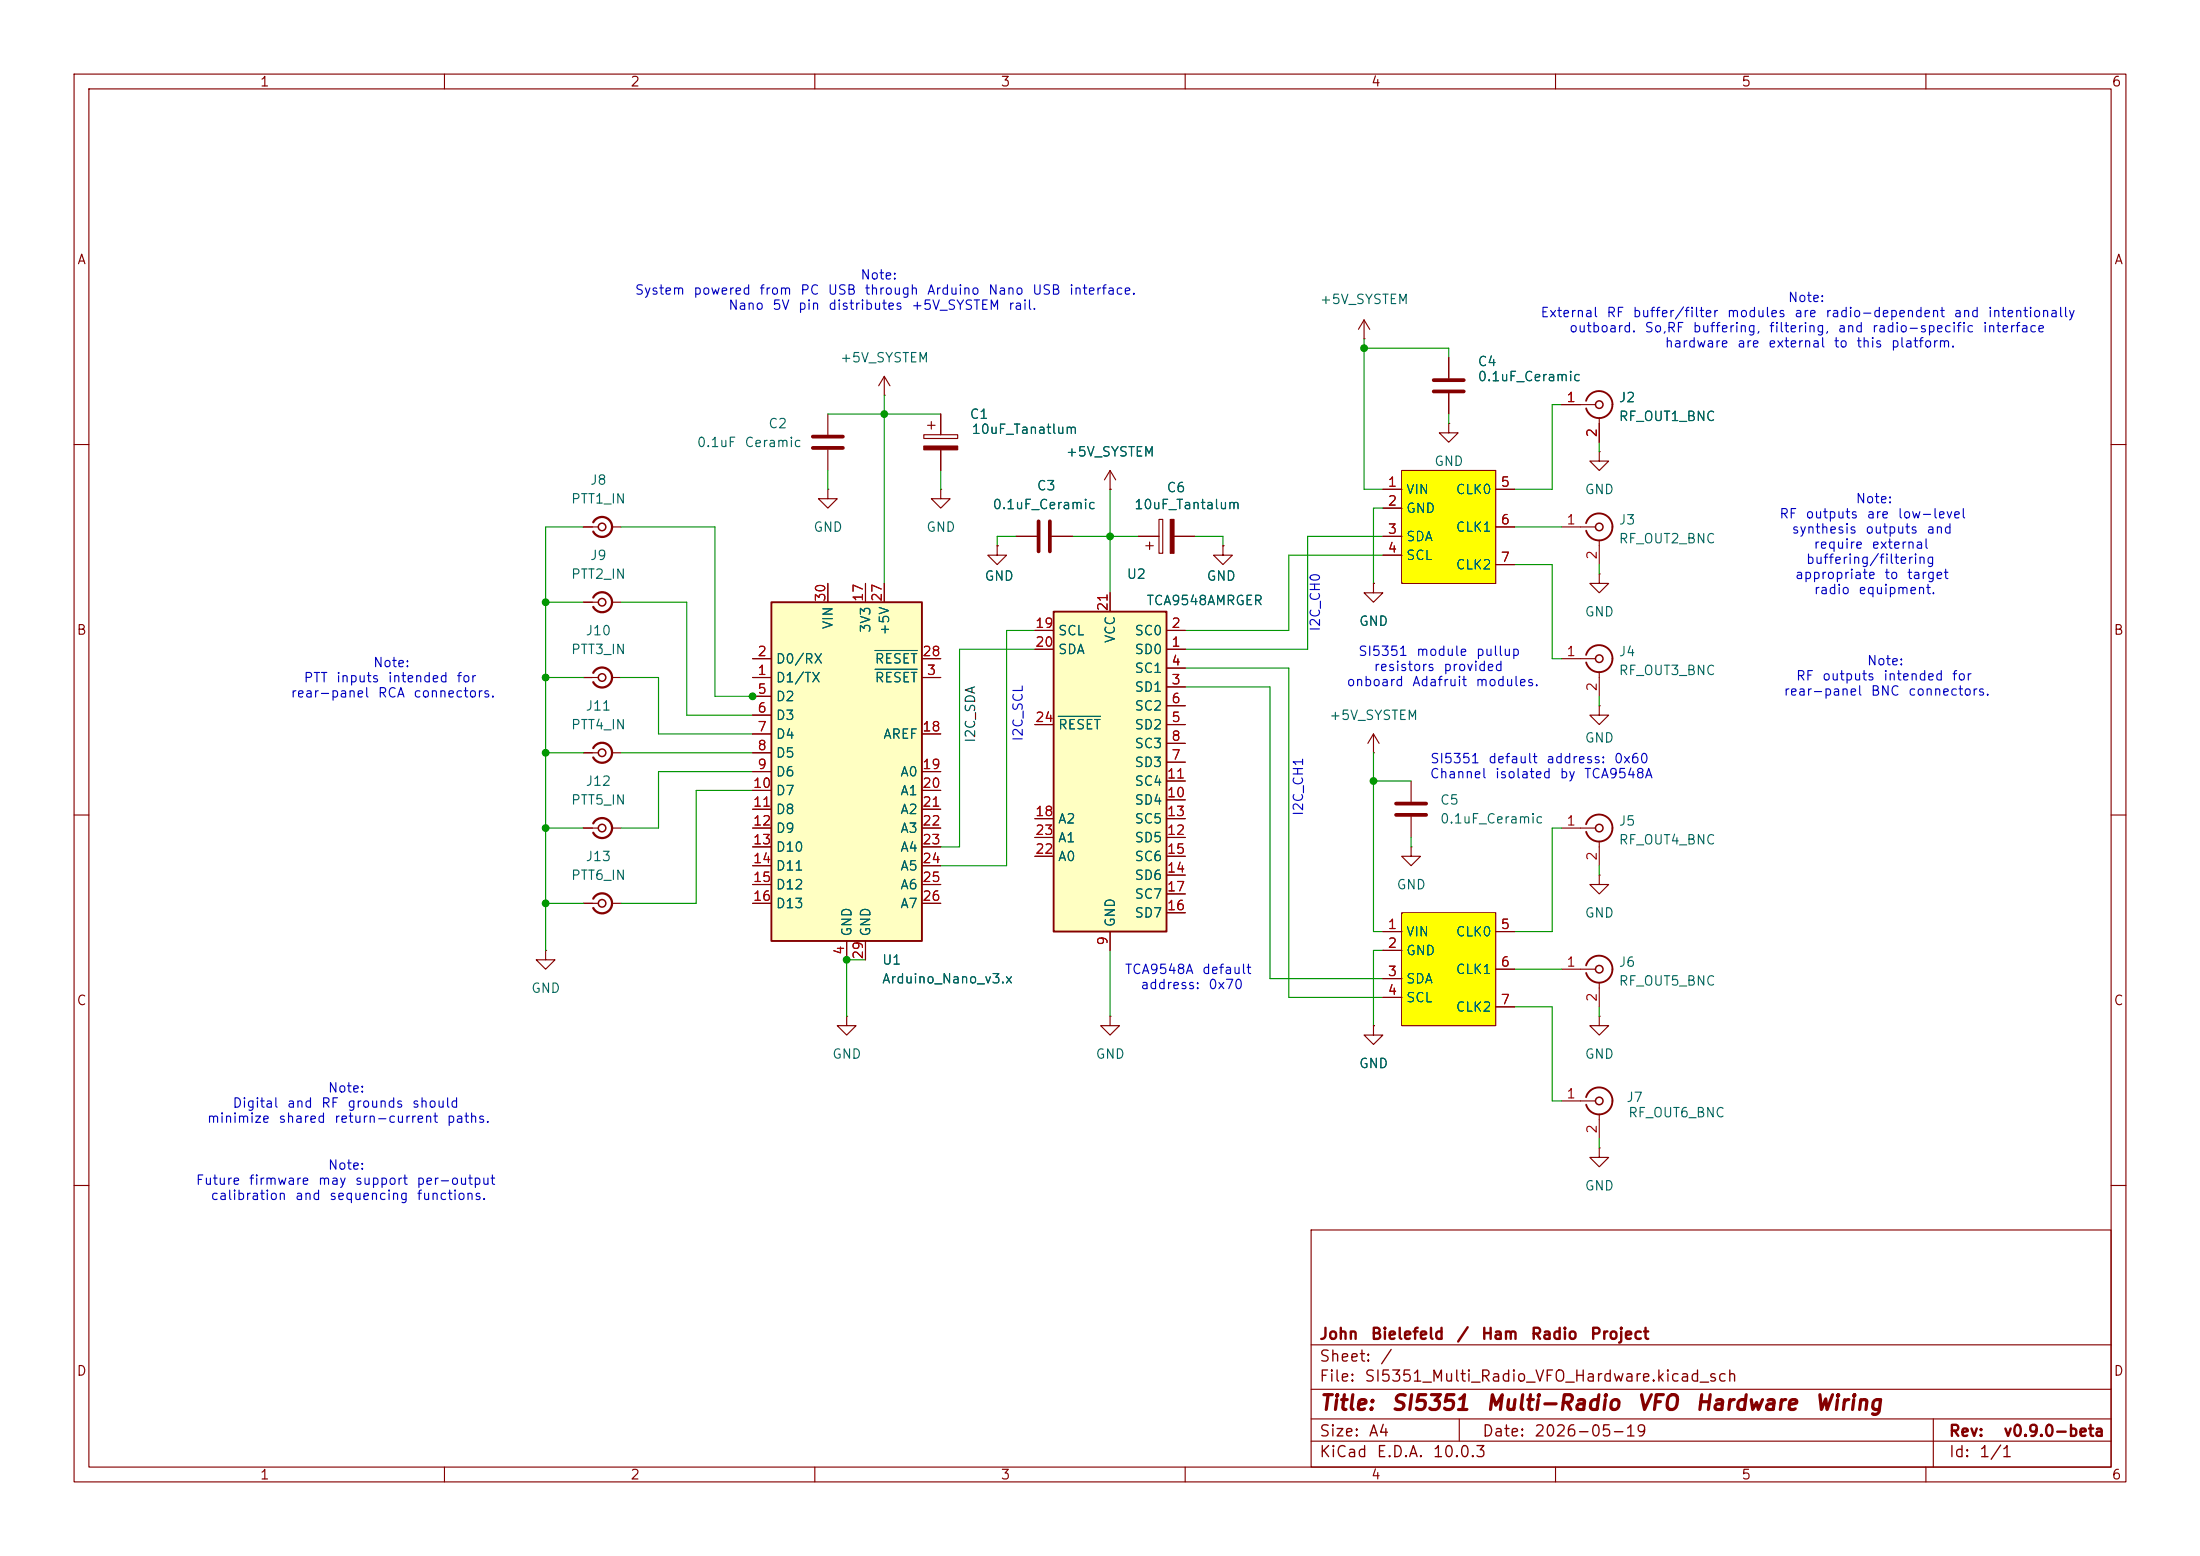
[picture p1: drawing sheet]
<svg xmlns="http://www.w3.org/2000/svg" width="297mm" height="210mm" viewBox="0 0 297 210" stroke-linecap="round" stroke-linejoin="round" font-family="sans-serif">
<g fill="none" stroke="#840000" stroke-width=".15">
<path d="M10 10h277v190h-277zM12 12h273v186h-273zM60 10v2M110 10v2M160 10v2M210 10v2M260 10v2M111.8 55.9v2.8M119.4 53.3h.1M119.4 50.8l-.8 1.3M119.4 50.8l.7 1.3M119.4 50.8v2.5"/>
<path d="M124.7 58.7h4.6v.5h-4.6zM125.2 57.4h1M125.7 56.9v1M127 55.9v2.8M10 60h2M111.8 60.7v2.8M127 60.7v2.8M285 60h2M185.4 99.1l-.7 1.2M185.4 99.1l.8 1.2M185.4 99.1v2.5M10 110h2"/>
<path d="M185.4 101.6h.1M285 110h2M149.9 137.2v1.2h1.2l-1.2 1.3-1.3-1.3h1.3M149.9 137.2h.1M215.9 137.2v1.2h1.3l-1.3 1.3-1.3-1.3h1.3M215.9 137.2h.1M10 160h2M177 166h108v32h-108zM285 160h2M60 198v2M110 198v2M160 198v2"/>
<path d="M177 194.5h108M177 191.5h108M177 187.5h108M177 181.5h108M197 191.5v3M210 198v2M260 198v2M261 191.5v6.5"/>
</g>
<path d="M109.7 58.9h4.1M109.7 60.5h4.1" fill="none" stroke="#840000" stroke-width=".51"/>
<path d="M124.7 60.2h4.6v.5h-4.6z" fill="#840000" stroke="#840000" stroke-width=".15"/>
<path d="M189.2 63.5h12.7v15.2h-12.7z" fill="#ff0"/>
<g fill="none" stroke="#840000" stroke-width=".15">
<path d="M185.4 78.7v1.3h1.3l-1.3 1.3-1.3-1.3h1.3M185.4 78.7h.1M186.7 66h2.5M186.7 68.6h2.5M186.7 72.4h2.5M186.7 74.9h2.5M189.2 63.5h12.7v15.2h-12.7zM201.9 66h2.6M201.9 71.1h2.6M201.9 76.2h2.6M210.8 148.6h4.6M215.9 154.9v1.3h1.3l-1.3 1.3-1.3-1.3h1.3"/>
<path d="M215.9 154.9h.1M215.9 150.4v3.3"/>
</g>
<path d="M214.1 148.1a1.81 1.81 0 0 1 2.8-1 1.81 1.81 0 0 1 0 2.9 1.81 1.81 0 0 1-2.8-.9" fill="none" stroke="#840000" stroke-width=".25"/>
<circle cx="215.9" cy="148.6" r=".51" fill="none" stroke="#840000" stroke-width=".2"/>
<path d="M142.2 82.6h15.3v43.1h-15.3z" fill="#ffffc2"/>
<path d="M214.1 70.6a1.81 1.81 0 0 1 2.8-1 1.81 1.81 0 0 1 0 3 1.81 1.81 0 0 1-2.8-1M142.2 82.6h15.3v43.1h-15.3z" fill="none" stroke="#840000" stroke-width=".25"/>
<g fill="none" stroke="#840000" stroke-width=".15">
<path d="M184.1 45.7h.1M184.1 43.2l-.7 1.3M184.1 43.2l.8 1.3M184.1 43.2v2.5M195.6 57.2v1.2h1.2l-1.2 1.3-1.3-1.3h1.3M195.6 57.2h.1M195.6 48.3v2.8M195.6 53.1v2.8M78.7 71.1h2.1M82.5 71.1h1.3M111.8 66v1.3h1.2l-1.2 1.3-1.3-1.3h1.3M111.8 66h.1"/>
<path d="M127 66v1.3h1.3l-1.3 1.3-1.3-1.3h1.3M127 66h.1M134.6 73.7v1.2h1.3l-1.3 1.3-1.3-1.3h1.3M134.6 73.7h.1M137.2 72.4h2.8M142 72.4h2.8M210.8 71.1h4.6M215.9 77.5v1.2h1.3l-1.3 1.3-1.3-1.3h1.3M215.9 77.5h.1M215.9 72.9v3.3M78.7 81.3h2.1M78.7 91.4h2.1"/>
<path d="M82.5 81.3h1.3M82.5 91.4h1.3M139.7 87.6h2.5M139.7 85.1h2.5M139.7 97.8h2.5M149.9 80v2.6M157.5 87.6h2.5M157.5 85.1h2.5M157.5 92.7h2.5M157.5 90.2h2.5M157.5 97.8h2.5M157.5 95.3h2.5"/>
<path d="M215.9 95.3v1.2h1.3l-1.3 1.3-1.3-1.3h1.3M215.9 95.3h.1M78.7 111.8h2.1M78.7 101.6h2.1M82.5 111.8h1.3M82.5 101.6h1.3M139.7 113h2.5M139.7 110.5h2.5M139.7 115.6h2.5M157.5 102.9h2.5M157.5 100.3h2.5M157.5 108h2.5"/>
<path d="M157.5 105.4h2.5M157.5 113h2.5M157.5 110.5h2.5M157.5 118.1h2.5M157.5 115.6h2.5M78.7 121.9h2.1M82.5 121.9h1.3M149.9 125.7v2.6M157.5 123.2h2.5M157.5 120.7h2.5"/>
</g>
<path d="M142.9 96.7h5.7" fill="none" stroke="#006464" stroke-width=".15"/>
<g fill="none" stroke="#840000" stroke-width=".2">
<circle cx="81.3" cy="71.1" r=".51"/>
<circle cx="215.9" cy="71.1" r=".51"/>
<circle cx="81.3" cy="81.3" r=".51"/>
<circle cx="81.3" cy="91.4" r=".51"/>
<circle cx="81.3" cy="101.6" r=".51"/>
<circle cx="81.3" cy="111.8" r=".51"/>
<circle cx="81.3" cy="121.9" r=".51"/>
</g>
<path d="M80.1 70.5a1.35 1.35 0 0 1 2-.4 1.35 1.35 0 0 1 0 2.1 1.35 1.35 0 0 1-2-.4M80.1 80.6a1.35 1.35 0 0 1 2-.4 1.35 1.35 0 0 1 0 2.1 1.35 1.35 0 0 1-2-.4M80.1 90.8a1.35 1.35 0 0 1 2-.4 1.35 1.35 0 0 1 0 2.1 1.35 1.35 0 0 1-2-.4M80.1 111.1a1.35 1.35 0 0 1 2-.4 1.35 1.35 0 0 1 0 2.1 1.35 1.35 0 0 1-2-.4M80.1 101a1.35 1.35 0 0 1 2-.4 1.35 1.35 0 0 1 0 2 1.35 1.35 0 0 1-2-.4M80.1 121.3a1.35 1.35 0 0 1 1.5-.7 1.35 1.35 0 0 1 1 1.3M82.6 121.9a1.35 1.35 0 0 1-1 1.3 1.35 1.35 0 0 1-1.5-.6" fill="none" stroke="#840000" stroke-width=".3"/>
<path d="M193.5 51.3h4.1M193.5 52.8h4.1M140.2 70.4v4M141.7 70.4v4" fill="none" stroke="#840000" stroke-width=".51"/>
<path d="M104.1 81.3h20.4v45.7h-20.4z" fill="#ffffc2"/>
<path d="M214.1 54.1a1.81 1.81 0 0 1 2.8-1 1.81 1.81 0 0 1 0 3 1.81 1.81 0 0 1-2.8-1M104.1 81.3h20.4v45.7h-20.4zM214.1 88.4a1.81 1.81 0 0 1 2.8-1 1.81 1.81 0 0 1 0 3 1.81 1.81 0 0 1-2.8-1" fill="none" stroke="#840000" stroke-width=".25"/>
<g fill="none" stroke="#840000" stroke-width=".15">
<path d="M210.8 54.6h4.6M215.9 56.4v3.3M111.8 78.7v2.6M116.8 78.7v2.6M119.4 78.7v2.6M149.9 66h.1M149.9 63.5l-.8 1.3M149.9 63.5l.7 1.3M149.9 63.5v2.5M153.7 72.4h2.8M154.7 73.7h1M155.2 73.2v1"/>
<path d="M156.5 70.1h.5v4.6h-.5zM158.5 72.4h2.8M165.1 73.7v1.2h1.3l-1.3 1.3-1.3-1.3h1.3M165.1 73.7h.1M101.6 91.4h2.5M101.6 88.9h2.5M101.6 94h2.5M101.6 96.5h2.5M101.6 99.1h2.5M124.5 91.4h2.5M124.5 88.9h2.5M124.5 99.1h2.5"/>
<path d="M210.8 88.9h4.6M215.9 90.7v3.3M101.6 101.6h2.5M101.6 104.1h2.5M101.6 106.7h2.5M101.6 109.2h2.5M101.6 111.8h2.5M101.6 114.3h2.5M101.6 116.8h2.5M101.6 119.4h2.5M124.5 104.1h2.5M124.5 106.7h2.5"/>
<path d="M124.5 109.2h2.5M124.5 111.8h2.5M124.5 114.3h2.5M124.5 116.8h2.5M124.5 119.4h2.5M190.5 105.4v2.8M190.5 110.2v2.8M73.7 128.3v1.2h1.2l-1.2 1.3-1.3-1.3h1.3M73.7 128.3h.1M101.6 121.9h2.5M114.3 137.2v1.2h1.3l-1.3 1.3-1.3-1.3h1.3M114.3 137.2h.1"/>
<path d="M114.3 127v2.5M116.8 127v2.5M124.5 121.9h2.5"/>
</g>
<path d="M118.1 90.3h5.7M118.1 87.8h5.7" fill="none" stroke="#006464" stroke-width=".15"/>
<g fill="none" stroke="#840000" stroke-width=".2">
<circle cx="215.9" cy="54.6" r=".51"/>
<circle cx="215.9" cy="88.9" r=".51"/>
</g>
<path d="M158 70.1h.5v4.6h-.5z" fill="#840000" stroke="#840000" stroke-width=".15"/>
<path d="M188.5 108.5h4M188.5 110h4" fill="none" stroke="#840000" stroke-width=".51"/>
<path d="M189.2 123.2h12.7v15.2h-12.7z" fill="#ff0"/>
<g fill="none" stroke="#840000" stroke-width=".15">
<path d="M127 55.9v2.8M195.6 48.3v2.8M195.6 53.1v2.8M210.8 54.6h2.6M215.9 57.2v2.5M111.8 78.7v2.6M116.8 78.7v2.6M119.4 78.7v2.6M127 60.7v2.8M134.6 73.7h.1M137.2 72.4h2.8M142 72.4h2.8"/>
<path d="M149.9 66h.1M153.7 72.4h2.8M158.5 72.4h2.8M165.1 73.7h.1M185.4 78.7h.1M186.7 72.4h2.5M186.7 66h2.5M186.7 68.6h2.5M186.7 74.9h2.5M201.9 66h2.6M201.9 71.1h2.6M201.9 76.2h2.6"/>
<path d="M215.9 61v1.2h1.3l-1.3 1.3-1.3-1.3h1.3M215.9 61h.1M101.6 91.4h2.5M101.6 88.9h2.5M101.6 94h2.5M101.6 96.5h2.5M101.6 99.1h2.5M124.5 91.4h2.5M124.5 88.9h2.5M124.5 99.1h2.5M139.7 87.6h2.5M139.7 85.1h2.5"/>
<path d="M139.7 97.8h2.5M149.9 80v2.6M157.5 87.6h2.5M157.5 85.1h2.5M157.5 92.7h2.5M157.5 90.2h2.5M157.5 97.8h2.5M157.5 95.3h2.5M101.6 111.8h2.5M101.6 101.6h2.5M101.6 104.1h2.5M101.6 106.7h2.5"/>
<path d="M101.6 109.2h2.5M101.6 114.3h2.5M101.6 116.8h2.5M101.6 119.4h2.5M124.5 111.8h2.5M124.5 104.1h2.5M124.5 106.7h2.5M124.5 109.2h2.5M124.5 114.3h2.5M124.5 116.8h2.5M124.5 119.4h2.5M139.7 113h2.5"/>
<path d="M139.7 110.5h2.5M139.7 115.6h2.5M157.5 102.9h2.5M157.5 100.3h2.5M157.5 108h2.5M157.5 105.4h2.5M157.5 113h2.5M157.5 110.5h2.5M157.5 118.1h2.5M157.5 115.6h2.5M190.5 114.3v1.3h1.3l-1.3 1.2-1.3-1.2h1.3M190.5 114.3h.1"/>
<path d="M210.8 111.8h4.6M215.9 118.1v1.3h1.3l-1.3 1.3-1.3-1.3h1.3M215.9 118.1h.1M215.9 113.5v3.3M101.6 121.9h2.5M114.3 127v2.5M116.8 127v2.5M124.5 121.9h2.5M149.9 125.7v2.6M157.5 123.2h2.5M157.5 120.7h2.5M185.4 138.4v1.3h1.3l-1.3 1.3-1.3-1.3h1.3"/>
<path d="M185.4 138.4h.1M186.7 125.7h2.5M186.7 128.3h2.5M186.7 132.1h2.5M186.7 134.6h2.5M189.2 123.2h12.7v15.2h-12.7zM201.9 125.7h2.6M201.9 130.8h2.6M201.9 135.9h2.6M210.8 130.8h4.6M215.9 132.6v3.3"/>
</g>
<path d="M214.1 111.3a1.81 1.81 0 0 1 2.8-1 1.81 1.81 0 0 1 0 2.9 1.81 1.81 0 0 1-2.8-.9M214.1 130.3a1.81 1.81 0 0 1 2.8-1 1.81 1.81 0 0 1 0 3 1.81 1.81 0 0 1-2.8-1" fill="none" stroke="#840000" stroke-width=".25"/>
<g fill="none" stroke="#840000" stroke-width=".2">
<circle cx="215.9" cy="111.8" r=".51"/>
<circle cx="215.9" cy="130.8" r=".51"/>
</g>
<g fill="none" stroke="#009600" stroke-width=".15">
<path d="M111.8 55.9h15.2M119.4 53.3v25.4M184.1 45.7v20.3h2.6M184.1 47h11.5v1.3M195.6 55.9v1.3M210.8 54.6h-1.3v11.4h-5M215.9 59.7v1.3M78.7 71.1h-5v57.2M83.8 71.1h12.7v22.9h6.4M111.8 63.5v2.5M127 63.5v2.5M137.2 72.4h-2.6v1.3"/>
<path d="M144.8 72.4h8.9M149.9 66v14M161.3 72.4h3.8v1.3M186.7 72.4h-10.2v15.2h-16.5M186.7 74.9h-12.7v10.2h-14M186.7 68.6h-1.3v10.1M204.5 76.2h5v12.7h1.3M204.5 71.1h6.3M215.9 76.2v1.3M73.7 91.4h5M73.7 81.3h5M83.8 81.3h8.9v15.2h8.9"/>
<path d="M83.8 91.4h5.1v7.7h12.7M139.7 87.6h-10.2v26.7h-2.5M139.7 85.1h-3.8v31.7h-8.9M160 92.7h11.4v39.4h15.3M160 90.2h14v44.4h12.7M215.9 94v1.3M73.7 101.6h5M73.7 111.8h5M83.8 101.6h17.8M101.6 104.1h-12.7v7.7h-5.1M101.6 106.7h-7.6v15.2h-10.2M185.4 101.6v24.1h1.3"/>
<path d="M185.4 105.4h5.1M190.5 113v1.3M210.8 111.8h-1.3v13.9h-5M215.9 116.8v1.3M73.7 121.9h5M116.8 129.5h-2.5v7.7M149.9 128.3v8.9M186.7 128.3h-1.3v10.1M204.5 135.9h5v12.7h1.3M204.5 130.8h6.3M215.9 135.9v1.3M215.9 153.7v1.2"/>
</g>
<path d="M118.1 90.3h5.7M118.1 87.8h5.7M142.9 96.7h5.7" fill="none" stroke="#006464" stroke-width=".15"/>
<g fill="#009600" stroke="#009600" stroke-width=".14">
<circle cx="119.4" cy="55.9" r=".46"/>
<circle cx="114.3" cy="129.5" r=".46"/>
<circle cx="149.9" cy="72.4" r=".46"/>
<circle cx="184.1" cy="47" r=".46"/>
<circle cx="101.6" cy="94" r=".46"/>
<circle cx="73.7" cy="81.3" r=".46"/>
<circle cx="73.7" cy="91.4" r=".46"/>
<circle cx="73.7" cy="101.6" r=".46"/>
<circle cx="73.7" cy="111.8" r=".46"/>
<circle cx="73.7" cy="121.9" r=".46"/>
<circle cx="185.4" cy="105.4" r=".46"/>
</g>
<g font-size="2" fill="#840000">
<text x="178" y="190.8">Title:</text>
<text x="187.7" y="190.8">SI5351</text>
<text x="200.5" y="190.8">Multi-Radio</text>
<text x="220.9" y="190.8">VFO</text>
<text x="228.7" y="190.8">Hardware</text>
<text x="244.9" y="190.8">Wiring</text>
</g>
<g font-size="1.5" fill="#840000">
<text x="178" y="184.2">Sheet:</text>
<text x="178" y="181.2">John</text>
<text x="185" y="181.2">Bielefeld</text>
<text x="186.2" y="184.2">/</text>
<text x="196.6" y="181.2">/</text>
<text x="199.9" y="181.2">Ham</text>
<text x="206.5" y="181.2">Radio</text>
<text x="214.6" y="181.2">Project</text>
<text x="178" y="186.9">File:</text>
<text x="184.1" y="186.9">SI5351_Multi_Radio_VFO_Hardware.kicad_sch</text>
<text x="178" y="197.1">KiCad</text>
<text x="178" y="194.3">Size:</text>
<text x="184.7" y="194.3">A4</text>
<text x="185.7" y="197.1">E.D.A.</text>
<text x="193.3" y="197.1">10.0.3</text>
<text x="200" y="194.3">Date:</text>
<text x="207" y="194.3">2026-05-19</text>
<text x="263" y="194.3">Rev:</text>
<text x="263" y="197.1">Id:</text>
<text x="267.1" y="197.1">1/1</text>
<text x="270.4" y="194.3">v0.9.0-beta</text>
</g>
<g font-size="1.3" fill="#840000">
<text x="35" y="12">1</text>
<text x="85" y="12">2</text>
<text x="135" y="12">3</text>
<text x="185" y="12">4</text>
<text x="235" y="12">5</text>
<text x="285" y="12">6</text>
<text x="10.3" y="36">A</text>
<text x="285.3" y="36">A</text>
<text x="10.3" y="86">B</text>
<text x="285.3" y="86">B</text>
<text x="10.3" y="136">C</text>
<text x="285.3" y="136">C</text>
<text x="10.3" y="186">D</text>
<text x="285.3" y="186">D</text>
<text x="35" y="200">1</text>
<text x="85" y="200">2</text>
<text x="135" y="200">3</text>
<text x="185" y="200">4</text>
<text x="235" y="200">5</text>
<text x="285" y="200">6</text>
</g>
<g font-size="1.3" fill="#0000c2">
<text x="85.6" y="40.1">System</text>
<text x="93.5" y="40.1">powered</text>
<text x="102.4" y="40.1">from</text>
<text x="107.9" y="40.1">PC</text>
<text x="111.6" y="40.1">USB</text>
<text x="116.1" y="38">Note:</text>
<text x="116.6" y="40.1">through</text>
<text x="125.1" y="40.1">Arduino</text>
<text x="133.3" y="40.1">Nano</text>
<text x="139.3" y="40.1">USB</text>
<text x="144.2" y="40.1">interface.</text>
<text x="241.3" y="41.1">Note:</text>
<text x="98.2" y="42.1">Nano</text>
<text x="104.2" y="42.1">5V</text>
<text x="107.6" y="42.1">pin</text>
<text x="111.7" y="42.1">distributes</text>
<text x="122.9" y="42.1">+5V_SYSTEM</text>
<text x="136" y="42.1">rail.</text>
<text x="207.9" y="43.1">External</text>
<text x="211.7" y="45.2">outboard.</text>
<text x="216.8" y="43.1">RF</text>
<text x="220.3" y="43.1">buffer/filter</text>
<text x="221.9" y="45.2">So,RF</text>
<text x="224.7" y="47.2">hardware</text>
<text x="228.4" y="45.2">buffering,</text>
<text x="233" y="43.1">modules</text>
<text x="234.4" y="47.2">are</text>
<text x="238.6" y="47.2">external</text>
<text x="238.7" y="45.2">filtering,</text>
<text x="242.1" y="43.1">are</text>
<text x="246.3" y="43.1">radio-dependent</text>
<text x="247.5" y="47.2">to</text>
<text x="248" y="45.2">and</text>
<text x="250.5" y="47.2">this</text>
<text x="252.6" y="45.2">radio-specific</text>
<text x="255.2" y="47.2">platform.</text>
<text x="263.6" y="43.1">and</text>
<text x="267.6" y="45.2">interface</text>
<text x="268.3" y="43.1">intentionally</text>
<text x="240.1" y="70.3">RF</text>
<text x="243.7" y="70.3">outputs</text>
<text x="250.4" y="68.2">Note:</text>
<text x="251.9" y="70.3">are</text>
<text x="256.1" y="70.3">low-level</text>
<text x="241.8" y="72.3">synthesis</text>
<text x="243.7" y="76.4">buffering/filtering</text>
<text x="244.7" y="74.4">require</text>
<text x="251.7" y="72.3">outputs</text>
<text x="252.6" y="74.4">external</text>
<text x="260" y="72.3">and</text>
<text x="242.2" y="78.5">appropriate</text>
<text x="244.8" y="80.5">radio</text>
<text x="250.8" y="80.5">equipment.</text>
<text x="254.3" y="78.5">to</text>
<text x="257.3" y="78.5">target</text>
<text x="178.5" y="85.3" transform="rotate(-90 178.5 85.3)">I2C_CH0</text>
<text x="183.3" y="88.8">SI5351</text>
<text x="191.1" y="88.8">module</text>
<text x="199.2" y="88.8">pullup</text>
<text x="39.2" y="94.5">rear-panel</text>
<text x="40.9" y="92.4">PTT</text>
<text x="45.3" y="92.4">inputs</text>
<text x="50.3" y="90.4">Note:</text>
<text x="50.9" y="94.5">RCA</text>
<text x="52.3" y="92.4">intended</text>
<text x="55.7" y="94.5">connectors.</text>
<text x="61.5" y="92.4">for</text>
<text x="181.7" y="92.9">onboard</text>
<text x="185.4" y="90.9">resistors</text>
<text x="190.6" y="92.9">Adafruit</text>
<text x="194.8" y="90.9">provided</text>
<text x="199.1" y="92.9">modules.</text>
<text x="240.7" y="94.2">rear-panel</text>
<text x="242.4" y="92.2">RF</text>
<text x="245.9" y="92.2">outputs</text>
<text x="252" y="90.1">Note:</text>
<text x="252.5" y="94.2">BNC</text>
<text x="254.1" y="92.2">intended</text>
<text x="257.5" y="94.2">connectors.</text>
<text x="263.4" y="92.2">for</text>
<text x="138.4" y="100.2" transform="rotate(-90 138.4 100.2)">I2C_SCL</text>
<text x="192.9" y="105.4">Channel</text>
<text x="193" y="103.3">SI5351</text>
<text x="200.8" y="103.3">default</text>
<text x="201.7" y="105.4">isolated</text>
<text x="208.6" y="103.3">address:</text>
<text x="210.5" y="105.4">by</text>
<text x="213.8" y="105.4">TCA9548A</text>
<text x="217.8" y="103.3">0x60</text>
<text x="176.2" y="110.2" transform="rotate(-90 176.2 110.2)">I2C_CH1</text>
<text x="151.8" y="131.8">TCA9548A</text>
<text x="162.2" y="131.8">default</text>
<text x="153.9" y="133.8">address:</text>
<text x="163" y="133.8">0x70</text>
<text x="31.3" y="149.8">Digital</text>
<text x="38.6" y="149.8">and</text>
<text x="43.3" y="149.8">RF</text>
<text x="44.2" y="147.8">Note:</text>
<text x="46.8" y="149.8">grounds</text>
<text x="55.5" y="149.8">should</text>
<text x="27.9" y="151.9">minimize</text>
<text x="37.5" y="151.9">shared</text>
<text x="45" y="151.9">return-current</text>
<text x="60.2" y="151.9">paths.</text>
<text x="26.3" y="160.2">Future</text>
<text x="33.5" y="160.2">firmware</text>
<text x="42.8" y="160.2">may</text>
<text x="44.2" y="158.2">Note:</text>
<text x="47.8" y="160.2">support</text>
<text x="56.1" y="160.2">per-output</text>
<text x="28.3" y="162.3">calibration</text>
<text x="39.7" y="162.3">and</text>
<text x="44.3" y="162.3">sequencing</text>
<text x="56.2" y="162.3">functions.</text>
</g>
<g font-size="1.3" fill="#006464">
<text x="178.1" y="41.4">+5V_SYSTEM</text>
<text x="113.3" y="49.2">+5V_SYSTEM</text>
<text x="199.4" y="49.7">C4</text>
<text x="199.4" y="51.8">0.1uF_Ceramic</text>
<text x="103.6" y="58.1">C2</text>
<text x="130.8" y="56.9">C1</text>
<text x="131.1" y="58.9">10uF_Tanatlum</text>
<text x="218.4" y="54.6">J2</text>
<text x="218.4" y="57.1">RF_OUT1_BNC</text>
<text x="79.6" y="65.7">J8</text>
<text x="94" y="60.7">0.1uF</text>
<text x="100.4" y="60.7">Ceramic</text>
<text x="143.8" y="61.9">+5V_SYSTEM</text>
<text x="193.5" y="63.2">GND</text>
<text x="77" y="68.3">PTT1_IN</text>
<text x="133.9" y="69">0.1uF_Ceramic</text>
<text x="139.9" y="66.5">C3</text>
<text x="153" y="69">10uF_Tantalum</text>
<text x="157.4" y="66.8">C6</text>
<text x="189.7" y="67">VIN</text>
<text x="189.7" y="69.6">GND</text>
<text x="196.4" y="67">CLK0</text>
<text x="213.9" y="67">GND</text>
<text x="218.4" y="71.1">J3</text>
<text x="79.6" y="75.9">J9</text>
<text x="109.7" y="72.1">GND</text>
<text x="125" y="72.1">GND</text>
<text x="189.7" y="73.4">SDA</text>
<text x="189.7" y="75.9">SCL</text>
<text x="196.4" y="72.1">CLK1</text>
<text x="196.4" y="77.2">CLK2</text>
<text x="218.4" y="73.7">RF_OUT2_BNC</text>
<text x="77" y="78.4">PTT2_IN</text>
<text x="132.8" y="78.7">GND</text>
<text x="152" y="78.4">U2</text>
<text x="154.7" y="82">TCA9548AMRGER</text>
<text x="162.8" y="78.7">GND</text>
<text x="213.9" y="83.5">GND</text>
<text x="77" y="88.6">PTT3_IN</text>
<text x="79" y="86.1">J10</text>
<text x="104.6" y="89.9">D0/RX</text>
<text x="112.7" y="85" transform="rotate(-90 112.7 85)">VIN</text>
<text x="117.8" y="85.5" transform="rotate(-90 117.8 85.5)">3V3</text>
<text x="118" y="89.9">RESET</text>
<text x="120.4" y="85.9" transform="rotate(-90 120.4 85.9)">+5V</text>
<text x="142.7" y="86.1">SCL</text>
<text x="142.7" y="88.6">SDA</text>
<text x="150.8" y="86.9" transform="rotate(-90 150.8 86.9)">VCC</text>
<text x="153.1" y="88.6">SD0</text>
<text x="153.1" y="86.1">SC0</text>
<text x="183.4" y="84.8">GND</text>
<text x="218.4" y="88.9">J4</text>
<text x="104.6" y="92.4">D1/TX</text>
<text x="104.6" y="95">D2</text>
<text x="118" y="92.4">RESET</text>
<text x="153.1" y="93.7">SD1</text>
<text x="153.1" y="91.1">SC1</text>
<text x="218.4" y="91.4">RF_OUT3_BNC</text>
<text x="77" y="98.8">PTT4_IN</text>
<text x="79" y="96.2">J11</text>
<text x="104.6" y="97.5">D3</text>
<text x="104.6" y="100">D4</text>
<text x="119.2" y="100">AREF</text>
<text x="142.7" y="98.8">RESET</text>
<text x="153.1" y="98.8">SD2</text>
<text x="153.1" y="96.2">SC2</text>
<text x="153.1" y="101.3">SC3</text>
<text x="179.4" y="97.5">+5V_SYSTEM</text>
<text x="213.9" y="100.5">GND</text>
<text x="79" y="106.4">J12</text>
<text x="104.6" y="102.6">D5</text>
<text x="104.6" y="105.1">D6</text>
<text x="104.6" y="107.7">D7</text>
<text x="121.5" y="105.1">A0</text>
<text x="121.5" y="107.7">A1</text>
<text x="153.1" y="103.8">SD3</text>
<text x="153.1" y="106.4">SC4</text>
<text x="77" y="108.9">PTT5_IN</text>
<text x="104.6" y="110.2">D8</text>
<text x="104.6" y="112.7">D9</text>
<text x="121.5" y="110.2">A2</text>
<text x="121.5" y="112.7">A3</text>
<text x="142.7" y="111.5">A2</text>
<text x="153.1" y="108.9">SD4</text>
<text x="153.1" y="111.5">SC5</text>
<text x="194.3" y="108.9">C5</text>
<text x="194.3" y="111.5">0.1uF_Ceramic</text>
<text x="218.4" y="111.8">J5</text>
<text x="77" y="119.1">PTT6_IN</text>
<text x="79" y="116.5">J13</text>
<text x="104.6" y="115.3">D10</text>
<text x="104.6" y="117.8">D11</text>
<text x="121.5" y="115.3">A4</text>
<text x="121.5" y="117.8">A5</text>
<text x="142.7" y="116.5">A0</text>
<text x="142.7" y="114">A1</text>
<text x="153.1" y="114">SD5</text>
<text x="153.1" y="119.1">SD6</text>
<text x="153.1" y="116.5">SC6</text>
<text x="218.4" y="114.3">RF_OUT4_BNC</text>
<text x="104.6" y="120.4">D12</text>
<text x="104.6" y="122.9">D13</text>
<text x="121.5" y="120.4">A6</text>
<text x="121.5" y="122.9">A7</text>
<text x="150.8" y="125.2" transform="rotate(-90 150.8 125.2)">GND</text>
<text x="153.1" y="124.2">SD7</text>
<text x="153.1" y="121.6">SC7</text>
<text x="188.5" y="120.4">GND</text>
<text x="213.9" y="124.2">GND</text>
<text x="115.3" y="126.5" transform="rotate(-90 115.3 126.5)">GND</text>
<text x="117.8" y="126.5" transform="rotate(-90 117.8 126.5)">GND</text>
<text x="119" y="130.5">U1</text>
<text x="189.7" y="126.7">VIN</text>
<text x="189.7" y="129.2">GND</text>
<text x="196.4" y="126.7">CLK0</text>
<text x="196.4" y="131.8">CLK1</text>
<text x="218.4" y="130.8">J6</text>
<text x="71.6" y="134.3">GND</text>
<text x="119" y="133.1">Arduino_Nano_v3.x</text>
<text x="189.7" y="133.1">SDA</text>
<text x="189.7" y="135.6">SCL</text>
<text x="196.4" y="136.9">CLK2</text>
<text x="218.4" y="133.3">RF_OUT5_BNC</text>
<text x="112.3" y="143.2">GND</text>
<text x="147.8" y="143.2">GND</text>
<text x="213.9" y="143.2">GND</text>
<text x="183.4" y="144.5">GND</text>
<text x="219.5" y="149.1">J7</text>
<text x="219.7" y="151.1">RF_OUT6_BNC</text>
<text x="213.9" y="161">GND</text>
</g>
<g font-size="1.3" fill="#a90000">
<text x="211.4" y="54.6">1</text>
<text x="215.9" y="59.1" transform="rotate(-90 215.9 59.1)">2</text>
<text x="187.3" y="66">1</text>
<text x="187.3" y="68.6">2</text>
<text x="202.5" y="66">5</text>
<text x="202.5" y="71.1">6</text>
<text x="211.4" y="71.1">1</text>
<text x="187.3" y="72.4">3</text>
<text x="187.3" y="74.9">4</text>
<text x="202.5" y="76.2">7</text>
<text x="215.9" y="75.6" transform="rotate(-90 215.9 75.6)">2</text>
<text x="111.7" y="81.3" transform="rotate(-90 111.7 81.3)">30</text>
<text x="116.8" y="81.3" transform="rotate(-90 116.8 81.3)">17</text>
<text x="119.4" y="81.3" transform="rotate(-90 119.4 81.3)">27</text>
<text x="149.8" y="82.6" transform="rotate(-90 149.8 82.6)">21</text>
<text x="102.2" y="88.9">2</text>
<text x="124.4" y="88.9">28</text>
<text x="139.7" y="85.1">19</text>
<text x="139.7" y="87.6">20</text>
<text x="158" y="87.6">1</text>
<text x="158" y="85.1">2</text>
<text x="211.4" y="88.9">1</text>
<text x="102.2" y="91.4">1</text>
<text x="102.2" y="94">5</text>
<text x="125" y="91.4">3</text>
<text x="158" y="92.7">3</text>
<text x="158" y="90.1">4</text>
<text x="158" y="95.2">6</text>
<text x="215.9" y="93.4" transform="rotate(-90 215.9 93.4)">2</text>
<text x="102.2" y="96.5">6</text>
<text x="102.2" y="99">7</text>
<text x="102.2" y="101.6">8</text>
<text x="124.4" y="99">18</text>
<text x="139.7" y="97.8">24</text>
<text x="158" y="97.8">5</text>
<text x="158" y="100.3">8</text>
<text x="101.6" y="106.7">10</text>
<text x="102.2" y="104.1">9</text>
<text x="124.4" y="104.1">19</text>
<text x="124.4" y="106.7">20</text>
<text x="157.4" y="107.9">10</text>
<text x="157.4" y="105.4">11</text>
<text x="158" y="102.8">7</text>
<text x="101.6" y="109.2">11</text>
<text x="101.6" y="111.7">12</text>
<text x="124.4" y="109.2">21</text>
<text x="124.4" y="111.7">22</text>
<text x="139.7" y="110.5">18</text>
<text x="139.7" y="113">23</text>
<text x="157.4" y="113">12</text>
<text x="157.4" y="110.5">13</text>
<text x="211.4" y="111.7">1</text>
<text x="101.6" y="114.3">13</text>
<text x="101.6" y="116.8">14</text>
<text x="101.6" y="119.4">15</text>
<text x="124.4" y="114.3">23</text>
<text x="124.4" y="116.8">24</text>
<text x="124.4" y="119.4">25</text>
<text x="139.7" y="115.5">22</text>
<text x="157.4" y="118.1">14</text>
<text x="157.4" y="115.5">15</text>
<text x="215.9" y="116.3" transform="rotate(-90 215.9 116.3)">2</text>
<text x="101.6" y="121.9">16</text>
<text x="124.4" y="121.9">26</text>
<text x="157.4" y="123.2">16</text>
<text x="157.4" y="120.6">17</text>
<text x="187.3" y="125.7">1</text>
<text x="202.5" y="125.7">5</text>
<text x="114.3" y="129" transform="rotate(-90 114.3 129)">4</text>
<text x="116.8" y="129.6" transform="rotate(-90 116.8 129.6)">29</text>
<text x="149.8" y="127.7" transform="rotate(-90 149.8 127.7)">9</text>
<text x="187.3" y="128.2">2</text>
<text x="202.5" y="130.8">6</text>
<text x="211.4" y="130.8">1</text>
<text x="187.3" y="132.1">3</text>
<text x="187.3" y="134.6">4</text>
<text x="202.5" y="135.9">7</text>
<text x="215.9" y="135.3" transform="rotate(-90 215.9 135.3)">2</text>
<text x="211.4" y="148.6">1</text>
<text x="215.9" y="153.1" transform="rotate(-90 215.9 153.1)">2</text>
</g>
<text font-size="1.3" fill="#0f0f0f" x="132" y="100.3" transform="rotate(-90 132 100.3)">I2C_SDA</text>
</svg>
